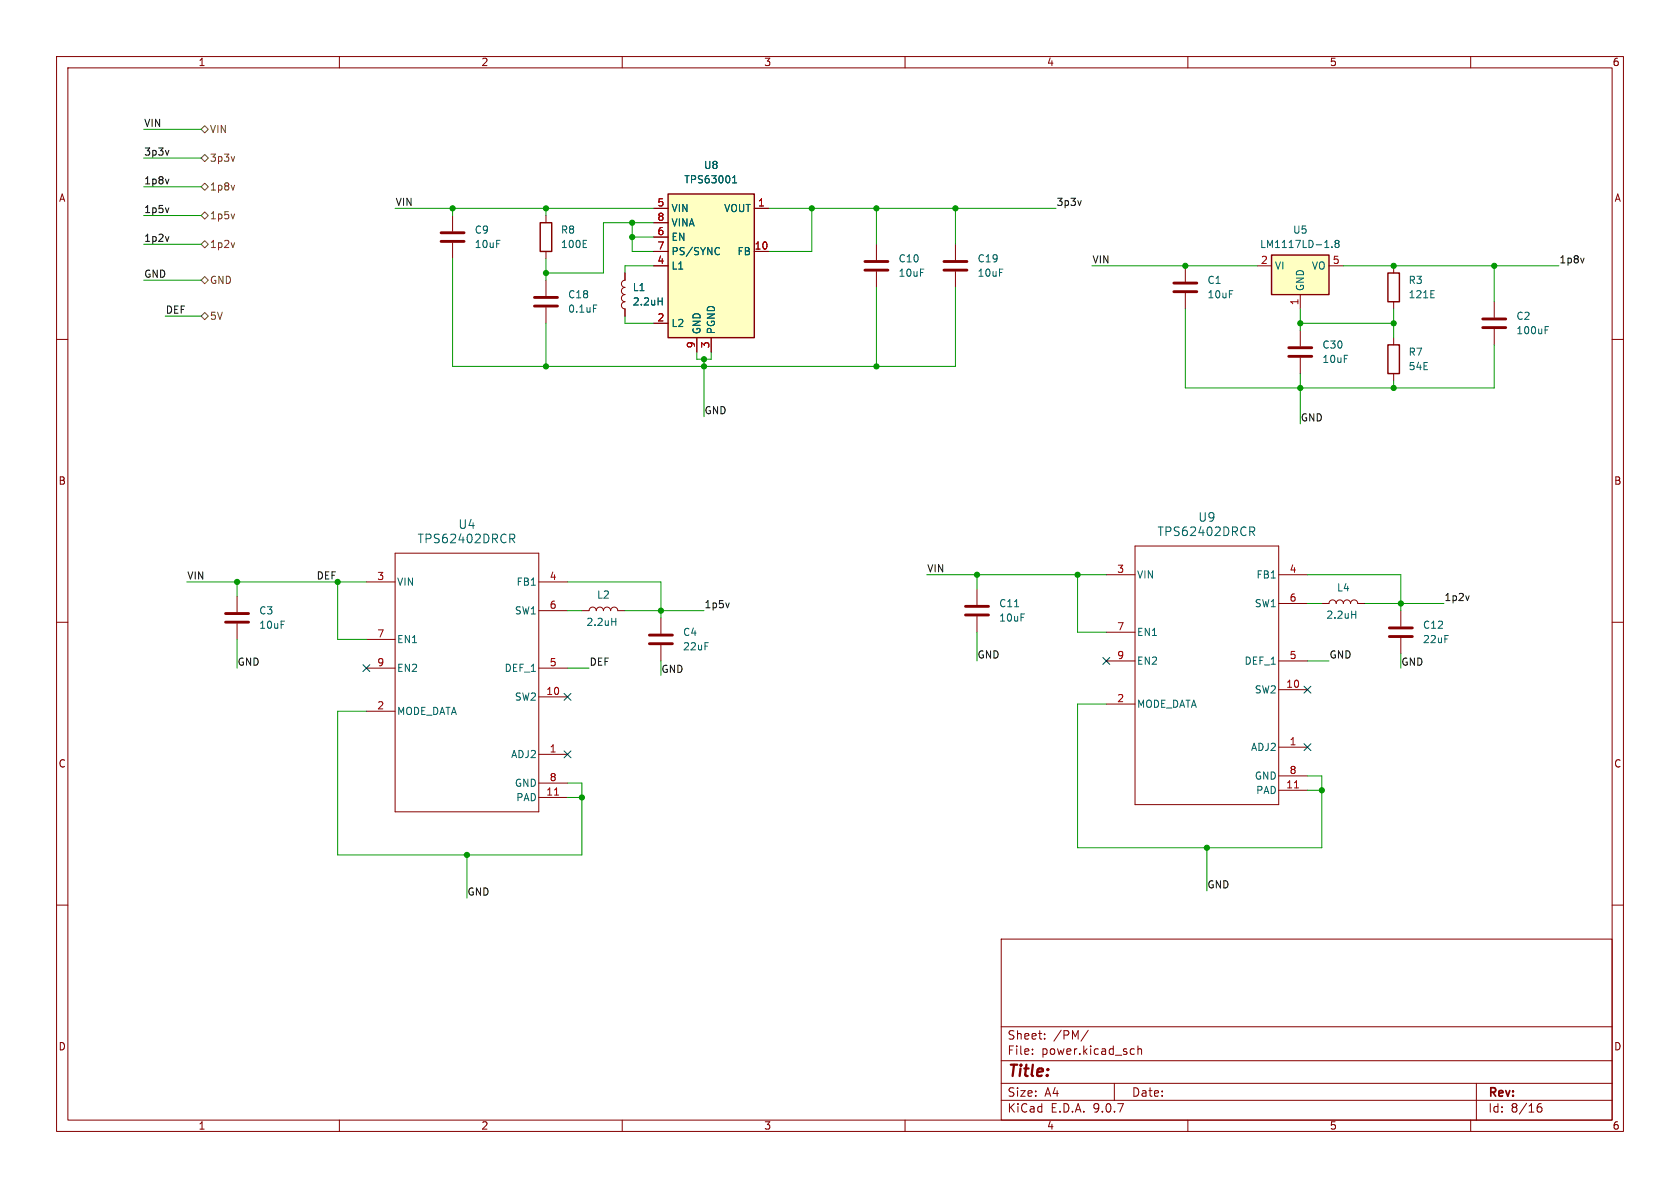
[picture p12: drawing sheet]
<svg xmlns="http://www.w3.org/2000/svg" width="297mm" height="210mm" viewBox="0 0 297 210" stroke-linecap="round" stroke-linejoin="round" font-family="sans-serif">
<g fill="none" stroke="#840000" stroke-width=".18">
<path d="M10 10h277v190h-277zM12 12h273v186h-273zM60 10v2M110 10v2M160 10v2M210 10v2M260 10v2M168.9 43.2v2.8M168.9 48v2.8M209.5 47v2.8M209.5 51.8v2.8M229.9 58.4v2.8"/>
<path d="M10 60h2M229.9 63.2v2.8M285 60h2M200.7 96.5h25.4v45.7h-25.4zM10 110h2M102.9 108h1.2a.64 .64 0 0 1 .7-.7 .64 .64 0 0 1 .6 .7 .64 .64 0 0 1 .6-.7 .64 .64 0 0 1 .7 .7 .64 .64 0 0 1 .6-.7 .64 .64 0 0 1 .6 .7 .64 .64 0 0 1 .7-.7 .64 .64 0 0 1 .6 .7h1.3M116.8 109.2v2.8M116.8 114v2.8M172.7 104.1v2.8M172.7 109v2.8M195.6 101.6h5.1M195.6 111.8h5.1"/>
<path d="M195.6 116.8h5.1M226.1 101.6h5M226.1 116.8h5M226.1 106.7h5M285 110h2M195.6 124.5h5.1M226.1 121.9h5M226.1 132.1h5M226.1 137.2h5M226.1 139.7h5M10 160h2M177 166h108v32h-108z"/>
<path d="M285 160h2M60 198v2M110 198v2M160 198v2M177 194.5h108M177 191.5h108M177 187.5h108M177 181.5h108M182.5 186.3v.1M182.5 185.5v.1M184.7 183.6v.1M184.7 182.8v.1"/>
<path d="M192.4 182.1l-1.3 2M197 191.5v3M200.1 185.4l.4 .1M200.5 186.3l-.4 .1M201.2 185.5l.2-.1 .3 .1 .1 .9M201.2 184.9v1.5M210 198v2M260 198v2M261 191.5v6.5M271.7 196l.3-.3h.5l.1 .3v.3l-.3 .3-.4-.1-.2-.2M272.5 195.1a.59 .59 0 0 0-.8 .6"/>
</g>
<path d="M166.9 46.2h4M166.9 47.8h4M207.5 50h4.1M207.5 51.6h4.1M227.8 61.5h4.1M227.8 63h4.1M114.8 112.3h4.1M114.8 113.8h4.1M170.7 107.2h4.1M170.7 108.7h4.1" fill="none" stroke="#840000" stroke-width=".51"/>
<path d="M220.9 93.2h.6l.3 .2-.1 .5-.8 .1M221.3 94l.5 .7M108.1 109.9h.8M108.9 109.3v1.3M179.4 107.3h.7" fill="none" stroke="#006464" stroke-width=".18"/>
<path d="M228.8 139.3h.8" fill="none" stroke="#a90000" stroke-width=".18"/>
<path d="M118.1 34.3h15.2v25.4h-15.2z" fill="#ffffc2"/>
<path d="M118.1 34.3h15.2v25.4h-15.2zM245.4 48.3h2v5h-2z" fill="none" stroke="#840000" stroke-width=".25"/>
<path d="M115.6 36.8h2.5M115.6 39.4h2.5M133.3 36.8h2.6M115.6 41.9h2.5M115.6 44.5h2.5M115.6 47h2.5M115.6 57.2h2.5M123.2 59.7v2.5M125.7 59.7v2.5M133.3 44.5h2.6M246.4 47v1.3M246.4 53.3v1.3" fill="none" stroke="#840000" stroke-width=".18"/>
<path d="M129.5 32.3h.7M129.5 31.4l.4-.3v1.2M126.8 43.8l.4 .1M127.2 44.9l-.4 .1M253 52.6h.6M253 51.4h.6" fill="none" stroke="#006464" stroke-width=".18"/>
<path d="M224.8 45.1h10.1v7h-10.1z" fill="#ffffc2"/>
<path d="M95.5 39.4h2v5.1h-2zM224.8 45.1h10.1v7h-10.1zM245.4 61h2v5h-2z" fill="none" stroke="#840000" stroke-width=".25"/>
<g fill="none" stroke="#840000" stroke-width=".18">
<path d="M80 38.1v2.8M96.5 38.1v1.3M115.6 36.8h2.5M115.6 39.4h2.5M133.3 36.8h2.6M80 42.9v2.8M96.5 44.5v1.2M96.5 49.5v2.8M96.5 54.4v2.8M110.5 50.8a.64 .64 0 0 0-.6 .6 .64 .64 0 0 0 .6 .7 .64 .64 0 0 0-.6 .6 .64 .64 0 0 0 .6 .6 .63 .63 0 0 0-.6 .7 .63 .63 0 0 0 .6 .6v1.3M110.5 48.3v1.2a.63 .63 0 0 0-.6 .7 .63 .63 0 0 0 .6 .6M115.6 47h2.5"/>
<path d="M115.6 41.9h2.5M115.6 44.5h2.5M115.6 57.2h2.5M123.2 59.7v2.5M125.7 59.7v2.5M133.3 44.5h2.6M154.9 43.2v2.8M154.9 48v2.8M222.2 47h2.6M229.9 52.1v2.5M234.9 47h2.6M246.4 59.7v1.3"/>
<path d="M264.2 53.3v2.8M264.2 58.2v2.8M246.4 66v1.3M69.8 97.8h25.4v45.7h-25.4zM41.9 105.4v2.8M41.9 110.2v2.8M64.8 102.9h5M64.8 113h5M64.8 118.1h5M95.2 102.9h5.1M95.2 118.1h5.1M95.2 108h5.1"/>
<path d="M233.7 106.7h1.2a.64 .64 0 0 1 .7-.7 .64 .64 0 0 1 .6 .7 .64 .64 0 0 1 .7-.7 .64 .64 0 0 1 .6 .7 .64 .64 0 0 1 .6-.7 .64 .64 0 0 1 .7 .7 .64 .64 0 0 1 .6-.7 .64 .64 0 0 1 .6 .7h1.3M247.6 108v2.7M247.6 112.8v2.8M64.8 125.7h5M95.2 123.2h5.1M95.2 133.4h5.1M95.2 138.4h5.1M95.2 141h5.1"/>
</g>
<g fill="none" stroke="#006464" stroke-width=".18">
<path d="M129.5 32.3h.7M129.5 31.4l.4-.3v1.2M103.1 43.8h.6M103.1 42.5h.6M104.9 53.9h.6M116.3 53.3h.8M117.1 52.6v1.3M126.8 43.8l.4 .1M127.2 44.9l-.4 .1M234.2 43.8h.7M235.5 43.6v.2M236.3 43l-.3 .3 .1 .3 .2 .2 .3-.1 .1-.2v-.2l-.2-.3"/>
<path d="M236.3 43l-.3-.2 .3-.3h.2l.2 .2-.2 .3M236.3 43h.2M273.2 58.3h.4M273.2 57.7h.6M90.1 94.4h.6l.3 .3-.1 .4-.8 .1M90.5 95.2l.5 .7M239 108.6h.7M239.7 108v1.3"/>
</g>
<path d="M98 140.6h.8" fill="none" stroke="#a90000" stroke-width=".18"/>
<path d="M78 41.1h4M78 42.7h4M94.5 52.6h4.1M94.5 54.1h4.1M152.9 46.2h4.1M152.9 47.8h4.1M262.1 56.4h4.1M262.1 57.9h4.1M39.9 108.5h4M39.9 110h4M245.6 111h4.1M245.6 112.5h4.1" fill="none" stroke="#840000" stroke-width=".51"/>
<path d="M35.6 38.1l.6-.6 .6 .6-.6 .6zM35.6 27.9l.6-.6 .6 .6-.6 .7zM35.6 33l.6-.6 .6 .6-.6 .7zM36.2 22.2l.6 .7-.6 .6-.6-.6zM41.5 37.8l-.3 .9M41.5 27.7l-.3 .8M41.5 32.8l-.3 .8M35.6 49.5l.6-.6 .6 .6-.6 .7zM35.6 55.9l.6-.7 .6 .7-.6 .6zM36.2 42.5l.6 .7-.6 .6-.6-.6zM41.5 42.9l-.3 .9" fill="none" stroke="#725600" stroke-width=".18"/>
<path d="M29.9 36.7l-.3 .9M29.9 31.7l-.3 .8M29.9 26.6l-.3 .8M191.1 35.5l-.3 .8M29.9 41.8l-.3 .9M280 45.6l-.3 .9M128.9 106.6l-.3 .8M259.7 105.3l-.3 .9" fill="none" stroke="#0f0f0f" stroke-width=".18"/>
<g fill="none" stroke="#009600" stroke-width=".18">
<path d="M25.4 33h10.2M25.4 38.1h10.2M25.4 27.9h10.2M25.4 22.9h10.2M69.8 36.8h45.8M80 36.8v1.3M96.5 36.8v1.3M111.8 39.4v5.1h3.8M115.6 39.4h-8.9v8.9h-10.2M135.9 36.8h50.8M143.5 36.8v7.7h-7.6M154.9 36.8v6.4"/>
<path d="M168.9 36.8v6.4M25.4 43.2h10.2M25.4 49.5h10.2M29.2 55.9h6.4M80 45.7v19.1h88.9v-14M96.5 45.7v3.8M96.5 57.2v7.6M110.5 55.9v1.3h5.1M111.8 41.9h3.8M115.6 47h-5.1v1.3M154.9 50.8v14M193 47h29.2"/>
<path d="M209.5 54.6v14h54.7v-7.6M229.9 54.6v3.8M229.9 57.2h16.5M237.5 47h38.1M246.4 54.6v5.1M264.2 47v6.3M123.2 62.2v1.3h2.5v-1.3M124.5 63.5v10.2M229.9 66v8.9M246.4 67.3v1.3M33 102.9h31.8M41.9 102.9v2.5"/>
<path d="M41.9 113v5.1M59.7 102.9v10.1h5.1M100.3 102.9h16.5v6.3M100.3 118.1h3.8M100.3 108h2.6M110.5 108h14M116.8 116.8v2.6M163.8 101.6h31.8M172.7 101.6v2.5M172.7 111.8v5M190.5 101.6v10.2h5.1M231.1 101.6h16.5v6.4"/>
<path d="M231.1 116.8h3.8M231.1 106.7h2.6M241.3 106.7h14M247.6 115.6v2.5M64.8 125.7h-5.1v25.4h43.2v-12.7h-2.6M195.6 124.5h-5.1v25.4h43.2v-12.7h-2.6M231.1 139.7h2.6M82.5 151.1v7.7M100.3 141h2.6M213.4 149.9v7.6"/>
</g>
<path d="M64.2 117.5l1.2 1.2M65.4 117.5l-1.2 1.2M195 116.2l1.2 1.2M196.2 116.2l-1.2 1.2M99.7 122.6l1.2 1.2M99.7 132.7l1.2 1.3M100.9 122.6l-1.2 1.2M100.9 132.7l-1.2 1.3M230.5 121.3l1.2 1.2M230.5 131.5l1.2 1.2M231.7 121.3l-1.2 1.2M231.7 131.5l-1.2 1.2" fill="none" stroke="#000084" stroke-width=".18"/>
<g fill="#009600" stroke="#009600" stroke-width=".18">
<circle cx="168.9" cy="36.8" r=".46"/>
<circle cx="154.9" cy="36.8" r=".46"/>
<circle cx="143.5" cy="36.8" r=".46"/>
<circle cx="111.8" cy="41.9" r=".46"/>
<circle cx="111.8" cy="39.4" r=".46"/>
<circle cx="124.5" cy="63.5" r=".46"/>
<circle cx="229.9" cy="57.2" r=".46"/>
<circle cx="190.5" cy="101.6" r=".46"/>
<circle cx="172.7" cy="101.6" r=".46"/>
<circle cx="213.4" cy="149.9" r=".46"/>
<circle cx="209.5" cy="47" r=".46"/>
<circle cx="124.5" cy="64.8" r=".46"/>
<circle cx="154.9" cy="64.8" r=".46"/>
<circle cx="233.7" cy="139.7" r=".46"/>
<circle cx="102.9" cy="141" r=".46"/>
<circle cx="116.8" cy="108" r=".46"/>
<circle cx="82.5" cy="151.1" r=".46"/>
<circle cx="229.9" cy="68.6" r=".46"/>
<circle cx="246.4" cy="68.6" r=".46"/>
<circle cx="246.4" cy="57.2" r=".46"/>
<circle cx="246.4" cy="47" r=".46"/>
<circle cx="247.6" cy="106.7" r=".46"/>
<circle cx="264.2" cy="47" r=".46"/>
<circle cx="59.7" cy="102.9" r=".46"/>
<circle cx="41.9" cy="102.9" r=".46"/>
<circle cx="96.5" cy="48.3" r=".46"/>
<circle cx="96.5" cy="64.8" r=".46"/>
<circle cx="80" cy="36.8" r=".46"/>
<circle cx="96.5" cy="36.8" r=".46"/>
</g>
<text font-size="2.8" fill="#840000" x="178" y="190.9">Title:</text>
<g font-size="2.1" fill="#006464">
<text x="80.9" y="93.7">U4</text>
<text x="204.5" y="95">TPS62402DRCR</text>
<text x="211.8" y="92.4">U9</text>
<text x="73.7" y="96.2">TPS62402DRCR</text>
</g>
<g font-size="2.1" fill="#840000">
<text x="178" y="184">Sheet:</text>
<text x="186.2" y="184">/PM/</text>
<text x="178" y="186.7">File:</text>
<text x="184.1" y="186.7">power.kicad_sch</text>
<text x="178" y="196.9">KiCad</text>
<text x="178" y="194.1">Size:</text>
<text x="184.7" y="194.1">A4</text>
<text x="185.7" y="196.9">E.D.A.</text>
<text x="193.3" y="196.9">9.0.7</text>
<text x="200" y="194.1">Date:</text>
<text x="263" y="194.3">Rev:</text>
<text x="263" y="196.9">Id:</text>
<text x="267.1" y="196.9">8/16</text>
</g>
<g font-size="1.8" fill="#840000">
<text x="35" y="11.9">1</text>
<text x="85" y="11.9">2</text>
<text x="135" y="11.9">3</text>
<text x="185" y="11.9">4</text>
<text x="235" y="11.9">5</text>
<text x="285" y="11.9">6</text>
<text x="10.3" y="35.9">A</text>
<text x="285.3" y="35.9">A</text>
<text x="10.3" y="85.9">B</text>
<text x="285.3" y="85.9">B</text>
<text x="10.3" y="135.9">C</text>
<text x="285.3" y="135.9">C</text>
<text x="10.3" y="185.9">D</text>
<text x="285.3" y="185.9">D</text>
<text x="35" y="199.9">1</text>
<text x="85" y="199.9">2</text>
<text x="135" y="199.9">3</text>
<text x="185" y="199.9">4</text>
<text x="235" y="199.9">5</text>
<text x="285" y="199.9">6</text>
</g>
<g font-size="1.8" fill="#0f0f0f">
<text x="25.4" y="22.5">VIN</text>
<text x="25.4" y="27.6">3p3v</text>
<text x="25.4" y="32.7">1p8v</text>
<text x="25.4" y="37.8">1p5v</text>
<text x="69.8" y="36.5">VIN</text>
<text x="186.7" y="36.5">3p3v</text>
<text x="25.4" y="42.8">1p2v</text>
<text x="193" y="46.6">VIN</text>
<text x="275.6" y="46.6">1p8v</text>
<text x="25.4" y="49.2">GND</text>
<text x="29.2" y="55.5">DEF</text>
<text x="124.5" y="73.3">GND</text>
<text x="229.9" y="74.6">GND</text>
<text x="163.8" y="101.3">VIN</text>
<text x="33" y="102.5">VIN</text>
<text x="55.9" y="102.5">DEF</text>
<text x="124.5" y="107.6">1p5v</text>
<text x="255.3" y="106.3">1p2v</text>
<text x="41.9" y="117.8">GND</text>
<text x="104.1" y="117.8">DEF</text>
<text x="116.8" y="119">GND</text>
<text x="172.7" y="116.5">GND</text>
<text x="234.9" y="116.5">GND</text>
<text x="247.6" y="117.8">GND</text>
<text x="82.5" y="158.4">GND</text>
<text x="213.4" y="157.1">GND</text>
</g>
<g font-size="1.8" fill="#725600">
<text x="37" y="23.7">VIN</text>
<text x="37" y="28.8">3p3v</text>
<text x="37" y="33.9">1p8v</text>
<text x="37" y="39">1p5v</text>
<text x="37" y="44">1p2v</text>
<text x="37" y="50.4">GND</text>
<text x="37" y="56.7">5V</text>
</g>
<g font-size="1.8" fill="#006464">
<text x="120.9" y="32.6">TPS63001</text>
<text x="124.4" y="30.1">U8</text>
<text x="83.8" y="41.5">C9</text>
<text x="99.1" y="41.5">R8</text>
<text x="118.6" y="37.7">VIN</text>
<text x="118.6" y="40.2">VINA</text>
<text x="127.9" y="37.7">VOUT</text>
<text x="228.5" y="41.5">U5</text>
<text x="83.8" y="44">10uF</text>
<text x="99.1" y="44">100E</text>
<text x="118.6" y="42.8">EN</text>
<text x="118.6" y="45.3">PS/SYNC</text>
<text x="118.6" y="47.9">L1</text>
<text x="130.3" y="45.3">FB</text>
<text x="158.8" y="46.6">C10</text>
<text x="172.7" y="46.6">C19</text>
<text x="222.7" y="44">LM1117LD-1.8</text>
<text x="225.3" y="47.9">VI</text>
<text x="231.8" y="47.9">VO</text>
<text x="100.3" y="52.9">C18</text>
<text x="111.8" y="51.7">L1</text>
<text x="158.8" y="49.1">10uF</text>
<text x="172.7" y="49.1">10uF</text>
<text x="213.4" y="50.4">C1</text>
<text x="213.4" y="52.9">10uF</text>
<text x="230.7" y="51.6" transform="rotate(-90 230.7 51.6)">GND</text>
<text x="248.9" y="50.4">R3</text>
<text x="248.9" y="52.9">121E</text>
<text x="100.3" y="55.5">0.1uF</text>
<text x="111.8" y="54.2">2.2uH</text>
<text x="118.6" y="58">L2</text>
<text x="124.1" y="59.2" transform="rotate(-90 124.1 59.2)">GND</text>
<text x="126.6" y="59.2" transform="rotate(-90 126.6 59.2)">PGND</text>
<text x="268" y="56.7">C2</text>
<text x="268" y="59.3">100uF</text>
<text x="233.7" y="61.8">C30</text>
<text x="233.7" y="64.4">10uF</text>
<text x="248.9" y="63.1">R7</text>
<text x="248.9" y="65.6">54E</text>
<text x="70.1" y="103.7">VIN</text>
<text x="91.2" y="103.7">FB1</text>
<text x="105.5" y="106">L2</text>
<text x="176.5" y="107.5">C11</text>
<text x="200.9" y="102.5">VIN</text>
<text x="221.7" y="107.5">SW1</text>
<text x="222" y="102.5">FB1</text>
<text x="236.3" y="104.7">L4</text>
<text x="45.7" y="108.8">C3</text>
<text x="45.7" y="111.4">10uF</text>
<text x="70.1" y="113.9">EN1</text>
<text x="90.9" y="108.8">SW1</text>
<text x="103.6" y="110.8">2.2uH</text>
<text x="120.7" y="112.6">C4</text>
<text x="176.5" y="110.1">10uF</text>
<text x="200.9" y="112.6">EN1</text>
<text x="234.4" y="109.6">2.2uH</text>
<text x="251.5" y="111.4">C12</text>
<text x="251.5" y="113.9">22uF</text>
<text x="70.1" y="119">EN2</text>
<text x="89.1" y="119">DEF_1</text>
<text x="120.7" y="115.2">22uF</text>
<text x="200.9" y="117.7">EN2</text>
<text x="219.9" y="117.7">DEF_1</text>
<text x="90.9" y="124.1">SW2</text>
<text x="200.9" y="125.3">MODE_DATA</text>
<text x="221.7" y="122.8">SW2</text>
<text x="70.1" y="126.6">MODE_DATA</text>
<text x="90.3" y="134.2">ADJ2</text>
<text x="221.1" y="132.9">ADJ2</text>
<text x="90.9" y="139.3">GND</text>
<text x="91.2" y="141.8">PAD</text>
<text x="221.7" y="138">GND</text>
<text x="222" y="140.6">PAD</text>
</g>
<g font-size="1.8" fill="#a90000">
<text x="116.1" y="36.6">5</text>
<text x="116.1" y="39.1">8</text>
<text x="116.1" y="41.7">6</text>
<text x="133.9" y="36.6">1</text>
<text x="116.1" y="44.2">7</text>
<text x="116.1" y="46.7">4</text>
<text x="133.3" y="44.2">10</text>
<text x="222.8" y="46.7">2</text>
<text x="235.5" y="46.7">5</text>
<text x="116.1" y="56.9">2</text>
<text x="229.6" y="54" transform="rotate(-90 229.6 54)">1</text>
<text x="122.9" y="61.7" transform="rotate(-90 122.9 61.7)">9</text>
<text x="125.5" y="61.7" transform="rotate(-90 125.5 61.7)">3</text>
<text x="197.4" y="101.3">3</text>
<text x="227.9" y="101.3">4</text>
<text x="66.6" y="102.6">3</text>
<text x="97.1" y="102.6">4</text>
<text x="97.1" y="107.7">6</text>
<text x="227.9" y="106.4">6</text>
<text x="66.6" y="112.8">7</text>
<text x="197.4" y="111.5">7</text>
<text x="66.6" y="117.9">9</text>
<text x="97.1" y="117.9">5</text>
<text x="197.4" y="116.6">9</text>
<text x="227.9" y="116.6">5</text>
<text x="66.6" y="125.5">2</text>
<text x="96.5" y="122.9">10</text>
<text x="197.4" y="124.2">2</text>
<text x="227.3" y="121.7">10</text>
<text x="227.9" y="131.8">1</text>
<text x="97.1" y="133.1">1</text>
<text x="227.9" y="136.9">8</text>
<text x="96.5" y="140.7">11</text>
<text x="97.1" y="138.2">8</text>
<text x="227.3" y="139.4">11</text>
</g>
</svg>
